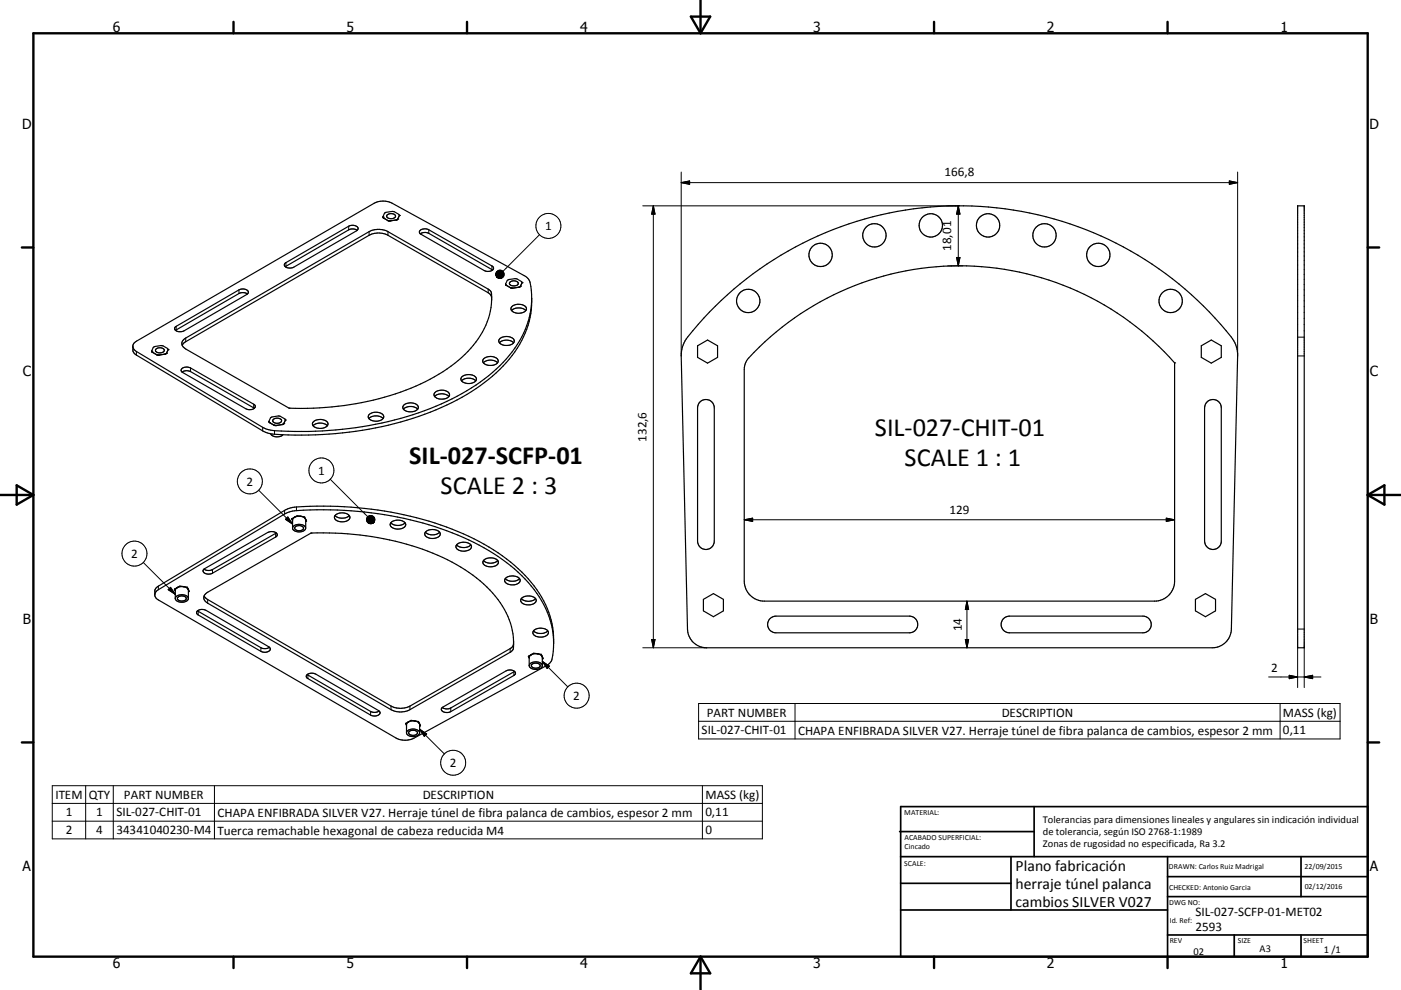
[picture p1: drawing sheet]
<svg xmlns="http://www.w3.org/2000/svg" width="420mm" height="297mm" viewBox="0 0 420 297" stroke-linecap="round" stroke-linejoin="round" font-family="sans-serif">
<g fill="none" stroke="#000" stroke-width=".36">
<path d="M85.4 79.1l19.1-11.2a2 2 0 0 1 2.9 .7l-.5 .6-18.8 10.9a1.99 1.99 0 0 1-2.9-.7zM107.1 69.1a2.51 2.51 0 0 0-2.6-.1l-19 11M114.8 65.2l.1 .2M114.8 65.2l.5-1.2 .4-.3a3.4 3.4 0 0 1 4 .8l-.5 1.2M114.9 65.4l1.4 .8M116.1 64.4a1.55 1.55 0 0 1 2.5 .6 1.63 1.63 0 0 1-2.7-.1zM116.3 66.2l.6 .1M118.8 66l-1.9 .3M119.2 65.7l-.4 .3M125.9 69.1a2.42 2.42 0 0 1 2.7-.2l18.9 10.9a.79 .79 0 0 1 .4 .9 .79 .79 0 0 1-.8 .6l-.9 .1-1-.2-19-10.9-.4-.5zM126 70.2a2.61 2.61 0 0 1 2.6-.2l19.1 11M389 61.8h2v132.5h-2z"/>
<path d="M52.5 98.2l19.1-11.2a2.01 2.01 0 0 1 2.9 .7l-.5 .6-18.8 10.9a1.94 1.94 0 0 1-2.8-.7zM74.2 88.2a2.54 2.54 0 0 0-2.6-.1l-19 11M147.4 90l-.2-1.3-.8-.9-30.1-17.2a6.1 6.1 0 0 0-5.6 0l-55.3 32.1-.8 .9M151.6 85.2l.5-1.1 .4-.2a3.4 3.4 0 0 1 4 .7l-.5 1.3M151.6 85.2l.1 .4M151.6 85.2h.1M151.7 85.6l1.4 .8M151.7 85.6h.1M152.8 84.7a1.51 1.51 0 0 1 2.6 .4 1.63 1.63 0 0 1-2.7 0zM153.1 86.4h.6M153.1 86.4l.6 .1M153.4 93.2a3.3 3.3 0 0 1 4.2 0"/>
<path d="M153.4 92a3 3 0 0 1 4.4 .5 2.17 2.17 0 0 1-2.9 1.4 1.35 1.35 0 0 1-1.3-.5 1.35 1.35 0 0 1-.2-1.4zM153.7 86.4v.1M155.6 86.2l-1.9 .2M155.6 86.2l-1.9 .3M156 85.9l-.4 .3M159.4 90.6a29.4 29.4 0 0 1-10.6 20.1 72.4 72.4 0 0 1-32.4 15.8 114.8 114.8 0 0 1-35.2 2.6l-2.5-.9-37.8-22.8-.8-.6-.3-.8M159.4 89.5v1.1M212.7 93.6a103.9 103.9 0 0 1 157.2 8.7l1 2.5 .2 2-1.9 81.9a5.7 5.7 0 0 1-5.8 5.6h-151.5a5.7 5.7 0 0 1-5.8-5.6l-1.9-81.9a8.7 8.7 0 0 1 1.9-5.6zM40.4 102.7l71.8-41.7a5.9 5.9 0 0 1 5.3-.1l39.6 21.8a3.4 3.4 0 0 1 2 3.2 27.6 27.6 0 0 1-8.3 23.9 65.3 65.3 0 0 1-28.8 16.3 110.9 110.9 0 0 1-41.3 3.9l-2-.7-37.8-22.8-.7-.6-.4-.9a2.23 2.23 0 0 1 .4-2zM45.5 105.5l.1 .1M45.5 105.5l.5-1.3 .4-.2a3.4 3.4 0 0 1 3.9 .7l-.4 1.3M45.6 105.6l1.4 .8"/>
<path d="M46.8 104.7a1.53 1.53 0 0 1 2.5 .5 1.53 1.53 0 0 1-2.7-.2zM47 106.4l.6 .1M47 106.4v.1M47 106.5h.6M49.5 106.2l-1.9 .3M49.5 106.2v.1M49.5 106.3l-1.9 .2M49.9 106l-.4 .2M49.9 106l-.4 .3M54.6 111.6a2.43 2.43 0 0 1 2.5-.1l19.2 11M54.7 110.5a2.56 2.56 0 0 1 2.4-.1l19 10.9a.79 .79 0 0 1 .4 .9 .79 .79 0 0 1-.8 .6l-.9 .1-1.1-.3-18.9-10.8a.7 .7 0 0 1-.5-.6 .7 .7 0 0 1 .4-.7zM55.1 101.9l55.6-32.4a6.1 6.1 0 0 1 5.6 0l30.8 17.8a14.8 14.8 0 0 1-.6 8.2 32.2 32.2 0 0 1-14.9 16.8 81.8 81.8 0 0 1-43.1 10.2h-1.8l-31-17.8a1.71 1.71 0 0 1-.6-2.8z"/>
<path d="M130.3 119a3.2 3.2 0 0 1 4.3 0M130.4 117.8a2.94 2.94 0 0 1 4.4 .5 2.17 2.17 0 0 1-3 1.4 1.33 1.33 0 0 1-1.3-.5 1.33 1.33 0 0 1-.1-1.4zM138.4 114.3a3.3 3.3 0 0 1 4.2 0M138.4 113.1a3 3 0 0 1 4.4 .5 2.32 2.32 0 0 1-3.2 1.3 1.2 1.2 0 0 1-1.2-.5 1.2 1.2 0 0 1 0-1.3zM144.9 108.8a3.2 3.2 0 0 1 4.3 0M144.9 107.7a2.97 2.97 0 0 1 4.5 .5 2.17 2.17 0 0 1-3 1.4 1.36 1.36 0 0 1-1.5-1.9zM149.7 102.8a3.2 3.2 0 0 1 4.3 0M149.9 101.5a3 3 0 0 1 4.3 .7 2.18 2.18 0 0 1-3 1.4 1.36 1.36 0 0 1-1.4-1.9zM209.1 103.7l3-1.7 3 1.7v3.5l-3 1.7-3-1.7zM226 105.7a86 86 0 0 1 126.2 3.2v65.5a6 6 0 0 1-6 5.9h-117a6 6 0 0 1-6.1-5.9v-63.6l.3-1.6 .4-1zM360.2 103.7l3-1.7 3 1.7v3.5l-3 1.7-3-1.7zM80.6 126.4l.5-1.1 .4-.2a3.3 3.3 0 0 1 4 .7l-.4 1.3"/>
<path d="M80.6 126.4l.1 .2M80.6 126.4h.1M80.7 126.6l.1 .2M80.8 126.8l1.4 .8M81.2 130.2a2.57 2.57 0 0 0 3.6 .2M82 125.8a1.54 1.54 0 0 1 2.4 .5 1.52 1.52 0 0 1-2.6-.2zM82.2 127.6l.6 .1M84.6 127.4l-1.8 .3M85.1 127.1l-.5 .3M93.9 127.7a3.2 3.2 0 0 1 4.2 0M93.9 126.6a2.97 2.97 0 0 1 4.4 .5 2.34 2.34 0 0 1-3.2 1.3 1.21 1.21 0 0 1-1.2-.5 1.21 1.21 0 0 1 0-1.3zM110.6 125.6a3.3 3.3 0 0 1 4.3 0"/>
<path d="M110.6 124.4a3 3 0 0 1 4.4 .5 2.3 2.3 0 0 1-3.2 1.3 1.2 1.2 0 0 1-1.2-.5 1.2 1.2 0 0 1 0-1.3zM120.9 122.8a3.2 3.2 0 0 1 4.3 0M121 121.6a2.97 2.97 0 0 1 4.4 .5 2.2 2.2 0 0 1-2.9 1.4 1.36 1.36 0 0 1-1.3-.5 1.36 1.36 0 0 1-.2-1.4zM209.8 120.7a2.5 2.5 0 0 1 2.8-.7 2.5 2.5 0 0 1 1.5 2.4v39.9a2.5 2.5 0 0 1-2.5 2.6 2.5 2.5 0 0 1-2.5-2.6v-39.9l.3-1.1zM362.1 120.4a2.49 2.49 0 0 1 2.6-.3 2.49 2.49 0 0 1 1.5 2.3v39.9a2.5 2.5 0 0 1-2.6 2.6 2.5 2.5 0 0 1-2.5-2.6v-39.9l.3-1.1zM82.8 159.9l-19.1 11a2.51 2.51 0 0 1-2.5-.2M87.6 155.6l.1 .5M87.7 156.2l-.3-.5 1.7-1 2.2 .4 .6 1.2-.2 .2M88.1 155.3l-.4 .5v2.8a2.38 2.38 0 0 0 3.9 0 2.22 2.22 0 0 0-3.3-1l-.6 .7M88.3 155.2l-.2 .1M88.5 158.1a1.62 1.62 0 0 1 2.5 .4 1.52 1.52 0 0 1-2.7-.1zM88.5 155l-.2 .2"/>
<path d="M89.9 154.8l.3 .1M90.2 154.9h.2M90.2 154.9l.9 .3 .5 .5M90.2 154.9h-1l-.9 .3M91.4 155.4l.2 .3M91.6 155.7v.1M91.6 155.8l.1 .1M91.6 155.9l.1 2.6M91.8 156l-.1 .2M100.4 154.7a3.3 3.3 0 0 0 4.3 0M100.6 154.5a3.1 3.1 0 0 1 4.3 .5 2.09 2.09 0 0 1-2.8 1.5 1.4 1.4 0 0 1-1.6-1.9zM117.2 156.8a3 3 0 0 1 4.4 .4 2.13 2.13 0 0 1-2.8 1.5 1.42 1.42 0 0 1-1.6-1.9z"/>
<path d="M117.2 156.9a3.3 3.3 0 0 0 4.2 0M127.5 159.7a3.3 3.3 0 0 0 4.3 0M127.5 159.6a3 3 0 0 1 4.5 .4 2.13 2.13 0 0 1-2.9 1.5 1.41 1.41 0 0 1-1.6-1.9zM46.4 178.3l.3-.7 .8-.7 37.8-22.7 1.9-.8a105.5 105.5 0 0 1 54.9 9.3 46.5 46.5 0 0 1 20.9 18.7 24.5 24.5 0 0 1 3 11.6M46.8 176.4l38.5-23.3 1.9-.7a105.8 105.8 0 0 1 54.9 9.2 46.9 46.9 0 0 1 20.9 18.7 25.3 25.3 0 0 1 2.3 18.1l-1.6 1.4-39.6 21.7a6 6 0 0 1-5.4-.1l-71.2-41.4-.8-.6a2.28 2.28 0 0 1-.3-2zM52.4 176.7l.2 .5M52.6 177.3l-.3-.5 1.6-1 2.3 .4 .5 1.3-.2 .1M53.1 176.3l-.5 .6v2.7a2.36 2.36 0 0 0 3.9 .1 2.22 2.22 0 0 0-3.4-1l-.5 .8M53.1 176.3l-.2 .1M53.3 179.2a1.63 1.63 0 0 1 2.5 .4 1.51 1.51 0 0 1-2.6-.1zM53.3 176.2l-.2 .1M54.8 176h.2"/>
<path d="M55 176h.3M55 176l.9 .3 .5 .5M55 176h-1l-.9 .3M56.4 176.7v.1M56.4 176.8l.1 .2M56.4 176.8l.1 2.8M56.6 177.1l-.1 .3M61.2 170.7l19.1-11a1.97 1.97 0 0 1 2.8 .8l-.5 .6-18.9 10.9a1.97 1.97 0 0 1-2.8-.8zM61.2 178.8l1.1 1.1 54.9 31.9a6.3 6.3 0 0 0 5.7 0l30-17.2 .8-.6 .2-.7M61.7 178.1l31.5-18.2a85 85 0 0 1 43.6 9.5 34.1 34.1 0 0 1 15.9 16.5 17.6 17.6 0 0 1 1.1 9l-.9 .8-30 17.2a6.1 6.1 0 0 1-5.7 0l-54.9-31.9a1.67 1.67 0 0 1-.6-2.9zM136.9 163.5a3 3 0 0 1 4.4 .3 2.13 2.13 0 0 1-2.8 1.5 1.41 1.41 0 0 1-1.6-1.8zM136.9 163.5a3.3 3.3 0 0 0 4.3 0"/>
<path d="M144.9 168.2a3.2 3.2 0 0 0 4.3 0M145.2 168a2.98 2.98 0 0 1 4.2 .5 2.06 2.06 0 0 1-2.8 1.5 1.39 1.39 0 0 1-1.6-1.8zM151.5 173.6a3.3 3.3 0 0 0 4.3 0M151.7 173.4a3.1 3.1 0 0 1 4.2 .5 2.13 2.13 0 0 1-2.8 1.5 1.4 1.4 0 0 1-1.6-1.8zM156.3 179.6a3.2 3.2 0 0 0 4.3 0M156.5 179.4a3 3 0 0 1 4.2 .5 2.1 2.1 0 0 1-2.8 1.5 1.39 1.39 0 0 1-1.6-1.8zM210.9 179.8l3-1.7 3 1.7v3.5l-3 1.7-3-1.7zM358.4 179.8l3-1.7 3 1.7v3.5l-3 1.7-3-1.7zM59.1 183.3a2.45 2.45 0 0 1 2.7-.2l18.8 10.9a.8 .8 0 0 1 .4 1 .8 .8 0 0 1-.8 .6l-.9 .1-1.1-.3-18.8-10.9-.4-.5zM59.2 183.3l19 11a2.51 2.51 0 0 0 2.6-.1M154 192.5l-.1 .8M158.5 196.8l.2 .6"/>
<path d="M158.7 197.5l-.3-.6 1.6-.9 2.3 .3 .6 1.3-.3 .1M158.7 199.6a2.37 2.37 0 0 1 3.9 0M159.2 196.5l-.5 .6v2.7a2.41 2.41 0 0 0 3.9 0l-.1-2.8M159.2 196.5h-.2M159.4 199.3a1.61 1.61 0 0 1 2.6 .5 1.55 1.55 0 0 1-2.7-.2zM159.4 196.3l-.2 .2M160 189.2a3 3 0 0 1 4.4 .4 2.13 2.13 0 0 1-2.8 1.5 1.4 1.4 0 0 1-1.6-1.9zM160 189.3a3.3 3.3 0 0 0 4.2 0M160.9 196.1h.3M161.2 196.1l.2 .1M161.2 196.1l.8 .4 .5 .5M161.2 196.1h-1.1l-.9 .4"/>
<path d="M162.4 196.6l.1 .4M162.5 197l.1 .1M162.7 197.3l-.1 .2M230.9 185.5l.7-.4 1-.3h40a2.5 2.5 0 0 1 2.5 2.5 2.5 2.5 0 0 1-2.5 2.5h-40a2.5 2.5 0 0 1-2.3-1.5 2.5 2.5 0 0 1 .6-2.8zM300.7 185.8l.9-.7 1-.3h40.1a2.5 2.5 0 0 1 2.5 2.5 2.5 2.5 0 0 1-2.5 2.5h-40.1a2.51 2.51 0 0 1-2.2-1.4 2.51 2.51 0 0 1 .3-2.6zM92 202.4a2.46 2.46 0 0 1 2.7-.2l18.8 11a.8 .8 0 0 1 .4 .9 .8 .8 0 0 1-.8 .6l-.9 .1-1.1-.3-19-11-.3-.5zM92.1 202.4l19 11a2.51 2.51 0 0 0 2.5-.1M121.7 217l.2 .5M121.9 217.6l-.3-.5 1.7-1 2.2 .4 .6 1.3-.3 .1M122.3 216.7l-.4 .7v2.5a2.35 2.35 0 0 0 3.9 0 2.08 2.08 0 0 0-3.1-1l-.5 .3-.3 .5M122.5 216.6l-.2 .1M122.6 219.5a1.65 1.65 0 0 1 2.6 .4 1.54 1.54 0 0 1-2.7-.1z"/>
<path d="M122.6 216.5l-.1 .1M124.1 216.2l.2 .1M124.3 216.3h.3M124.3 216.3a1.41 1.41 0 0 1 1.5 1.1v2.4M124.3 216.3h-1l-.8 .3M125.6 216.8l.3 .5M125.9 217.5l-.1 .1M132.6 212.2l19.1-10.9a1.94 1.94 0 0 1 2.8 .7l-.4 .6-19 10.9a1.95 1.95 0 0 1-2.8-.7zM154.3 201.4l-19.2 11a2.51 2.51 0 0 1-2.5-.1"/>
<circle cx="246" cy="76.5" r="3.5"/>
<circle cx="262.2" cy="70.6" r="3.5"/>
<circle cx="279.1" cy="67.6" r="3.5"/>
<circle cx="296.2" cy="67.6" r="3.5"/>
<circle cx="313.2" cy="70.6" r="3.5"/>
<circle cx="329.3" cy="76.5" r="3.5"/>
<circle cx="224.3" cy="90.3" r="3.5"/>
<circle cx="351" cy="90.3" r="3.5"/>
</g>
<g fill="none" stroke="#000" stroke-width=".3">
<path d="M204.2 54.8h166.9M204.2 54.8l2.6-.5v1zM204.2 51.6v55.2M368.6 54.3l2.5 .5-2.5 .5zM371.1 51.6v55.2M85.7 78.8v1.1M104.5 67.9v1.1M110.7 69.5v1.1M116.3 69.5v1.1M128.6 68.9v1.1M147.5 79.8v1.1M161.8 70.4l-11 11"/>
<path d="M192.7 61.8h95M195.9 61.8l.5 2.4h-1zM195.9 61.8v132.5M284.1 79.8h4.5M286.8 77.2h1l-.5 2.6zM287.3 61.8v18M287.3 61.8l.5 2.4h-1zM52.8 97.9v1.1M71.6 87v1.1M146.4 86.7v1.1M147.4 88v1.1M40.9 105.4v1.1"/>
<path d="M55.7 101.4v1.1M57.1 110.4v1.1M389 101.2h2M389 106.8h2M76.1 121.3v1.1M78.7 128.2v1.1M82.3 129.2v1.1M77.5 147.1l10.2 10.1M85.3 153.1v1.1M85.6 155.8l.7-.7 1.4 2.1zM87.5 155.6l.1 .1M88.9 152.1v1.1"/>
<path d="M91.8 156.1l-.1 .1M99 143.8l11.2 11.2M223.1 155.9h129.1M223.1 155.9l2.5-.4v.9zM349.7 155.5l2.5 .4-2.5 .5zM43 168.7l9.6 9.6M47.5 175.9v1M50.4 176.9l.7-.7 1.5 2.1zM52.4 176.7v.1M56.6 177.2l-.1 .1M62.3 179.9v1.1M63.7 170.9v1.1"/>
<path d="M82.6 160v1.1M59.4 183.4v1.1M78.2 194.3v1.1M152.9 194.6v1.1M153.9 193.3v1.1M158.5 196.8v.1M162.6 198.4l7.6 7.7M162.6 198.4l2.1 1.5-.7 .6zM162.8 197.4l-.2 .1M192.7 194.3h19.2M195.4 191.9h1l-.5 2.4zM289.4 191.9h1l-.5 2.4z"/>
<path d="M289.9 180.3v14M289.9 180.3l.5 2.6h-1zM389 188.7h2M389 194.3v12M391 194.3v12M92.3 202.5v1.1M111.1 213.4v1.1M117.2 211.8v1.1M121.7 217l.1 .1M122.9 211.8v1.1M125.8 218.8l7.4 7.4M125.8 218.8l2.1 1.4-.7 .7z"/>
<path d="M126 217.5l-.2 .1M135.1 212.4v1.1M154.1 201.6v1M209.4 211.1h192.4v10.6h-192.4zM209.4 216.4h192.4M238.4 211.1v10.6M380.4 203.1h15.6M383.8 211.1v10.6M386.5 202.6l2.5 .5-2.5 .5zM391 203.1l2.5-.5v1zM15.7 235.7h212.9v16h-212.9zM25.7 235.7v16"/>
<path d="M34 235.7v16M64.3 235.7v16M210.6 235.7v16M15.7 241h212.9M15.7 246.4h212.9"/>
<circle cx="164.4" cy="67.8" r="3.8"/>
<circle cx="74.9" cy="144.4" r="3.7"/>
<circle cx="96.4" cy="141.1" r="3.8"/>
<circle cx="40.3" cy="166.1" r="3.7"/>
<circle cx="172.9" cy="208.7" r="3.7"/>
<circle cx="135.9" cy="228.8" r="3.7"/>
</g>
<g fill="#000">
<circle cx="114.8" cy="65.1" r=".18"/>
<circle cx="114.9" cy="65.4" r=".18"/>
<circle cx="116.3" cy="66.2" r=".18"/>
<circle cx="116.9" cy="66.3" r=".18"/>
<circle cx="118.8" cy="66" r=".18"/>
<circle cx="119.2" cy="65.7" r=".18"/>
<circle cx="119.7" cy="64.6" r=".18"/>
<circle cx="153.1" cy="86.4" r=".18"/>
<circle cx="155.6" cy="86.2" r=".18"/>
<circle cx="156" cy="85.9" r=".18"/>
<circle cx="156.5" cy="84.8" r=".18"/>
<circle cx="45.5" cy="105.3" r=".18"/>
<circle cx="45.6" cy="105.6" r=".18"/>
<circle cx="47.6" cy="106.5" r=".18"/>
<circle cx="49.9" cy="106" r=".18"/>
<circle cx="50.4" cy="104.9" r=".18"/>
<circle cx="352.2" cy="108.9" r=".18"/>
<circle cx="80.8" cy="126.8" r=".18"/>
<circle cx="82.2" cy="127.6" r=".18"/>
<circle cx="82.8" cy="127.7" r=".18"/>
<circle cx="84.6" cy="127.4" r=".18"/>
<circle cx="85.1" cy="127.1" r=".18"/>
<circle cx="85.6" cy="126" r=".18"/>
<circle cx="86.7" cy="122.5" r=".18"/>
<circle cx="93.2" cy="159.9" r=".18"/>
</g>
<g fill="none" stroke="#000" stroke-width=".71">
<path d="M10 10h400v277h-400zM70 6.6v3.4M140 6.6v3.4M207.1 5h5.8l-2.9 5zM210 0v10M280 6.6v3.4M350 6.6v3.4M6.6 74.2h3.4M410 74.2h3.5M0 148.5h10M5 145.6l5 2.9-5 2.9zM410 148.5h10.1"/>
<path d="M410 148.5l5.1-2.9v5.8zM6.6 222.7h3.4M410 222.7h3.5M70 287v3.4M140 287v3.4M210 287v10M210 287l2.9 5h-5.8zM280 287v3.4M350 287v3.4"/>
</g>
<g fill="none" stroke="#000" stroke-width=".51">
<path d="M269.7 249.5h40.3M270 242h140v45h-140zM270 257h140M303.1 257v16M310 242v15M350 257v30M390.1 257v12M270 265h33.1M270 273h80M350 269h60M350 263h60M350 280.5h60"/>
<path d="M370 280.5v6.5M390.1 280.5v6.5"/>
</g>
<g fill="#000" stroke="#000" stroke-width=".3">
<path d="M204.2 54.8l2.6-.5v1zM368.6 54.3l2.5 .5-2.5 .5zM195.9 61.8l.5 2.4h-1zM286.8 77.2h1l-.5 2.6zM287.3 61.8l.5 2.4h-1zM149 83.2l.5 .3zM149 83.2l.7 .3zM149 83.2l1 .3zM149 83.2l1.3 .3zM149 83.2l1.5 .2-.2 .1zM149 83.2h1.7l-.2 .2zM149 83.2l1.9-.2-.2 .2z"/>
<path d="M149 83.2l2.1-.4-.2 .2zM149 83.2l2.1-.7v.3zM149 83.2l2.1-1v.3zM149 83.2l2.1-1.2v.2zM149 83.2l2-1.5 .1 .3zM149 83.2l1.9-1.7 .1 .2zM150.7 81.3l.2 .2-1.9 1.7zM150.5 81.2l.2 .1-1.7 1.9zM150.2 81.1l.3 .1-1.5 2zM149.9 81l.3 .1-1.2 2.1zM149.7 81.1l.2-.1-.9 2.2zM149.4 81.1h.3l-.7 2.1z"/>
<path d="M149.2 81.3l.2-.2-.4 2.1zM149 81.5l.2-.2-.2 1.9zM149 81.5v1.7l-.2-1.5zM148.8 81.7l.2 1.5zM148.7 81.9l.3 1.3zM148.7 82.2l.3 1zM148.7 82.5l.3 .7zM148.7 82.7l.3 .5zM148.9 83l.1 .2zM85.6 155.8l.7-.7 1.4 2.1zM112.3 156.3l-.3 .5zM112.4 156.1l-.4 .7z"/>
<path d="M112.4 155.8l-.4 1zM112.3 155.5l-.3 1.3zM112.2 155.3l.1 .2-.3 1.3zM112.1 155l.1 .3-.2 1.5zM111.8 154.9l.3 .1-.1 1.8zM111.6 154.7l.2 .2 .2 1.9zM111.4 154.7h.2l.4 2.1zM111.1 154.6l.3 .1 .6 2.1zM110.8 154.7l.3-.1 .9 2.2zM110.6 154.8l.2-.1 1.2 2.1zM110.3 154.9l.3-.1 1.4 2zM110.1 155.1l.2-.2 1.7 1.9z"/>
<path d="M110.1 155.1l1.9 1.7-2-1.5zM110 155.3l2 1.5-2.1-1.2zM109.9 155.6l2.1 1.2-2.1-.9zM109.9 155.9l2.1 .9-2.1-.7zM109.9 156.1l2.1 .7-2-.4zM110 156.4l2 .4-1.9-.2zM110.1 156.6l1.9 .2h-1.7zM110.3 156.8h1.7l-1.5 .2zM110.5 157l1.5-.2zM110.8 157.1l1.2-.3zM111 157.1l1-.3zM111.3 157.1l.7-.3z"/>
<path d="M111.6 157.1l.4-.3zM111.8 157l.2-.2zM223.1 155.9l2.5-.4v.9zM349.7 155.5l2.5 .4-2.5 .5zM50.4 176.9l.7-.7 1.5 2.1zM162.6 198.4l2.1 1.5-.7 .6zM195.4 191.9h1l-.5 2.4zM289.4 191.9h1l-.5 2.4zM289.9 180.3l.5 2.6h-1zM386.5 202.6l2.5 .5-2.5 .5zM391 203.1l2.5-.5v1zM125.8 218.8l2.1 1.4-.7 .7z"/>
</g>
<g font-size="7.9">
<text x="262.3" y="130.9">SIL-027-CHIT-01</text>
<text x="122.7" y="139.1">SIL-027-SCFP-01</text>
<text x="271.2" y="139.9">SCALE 1 : 1</text>
<text x="132.1" y="148.1">SCALE 2 : 3</text>
</g>
<g font-size="4.7">
<text x="304.5" y="261.2">Plano fabricación</text>
<text x="304.5" y="266.6">herraje túnel palanca</text>
<text x="304.5" y="272">cambios SILVER V027</text>
</g>
<g font-size="4.2">
<text x="33.9" y="9.6">6</text>
<text x="103.9" y="9.6">5</text>
<text x="173.9" y="9.6">4</text>
<text x="243.8" y="9.6">3</text>
<text x="313.9" y="9.6">2</text>
<text x="383.9" y="9.6">1</text>
<text x="6.7" y="38.7">D</text>
<text x="410.5" y="38.7">D</text>
<text x="6.9" y="112.9">C</text>
<text x="410.7" y="112.9">C</text>
<text x="6.9" y="187.1">B</text>
<text x="410.7" y="187.1">B</text>
<text x="6.8" y="261.4">A</text>
<text x="410.7" y="261.4">A</text>
<text x="33.9" y="290.4">6</text>
<text x="103.9" y="290.4">5</text>
<text x="173.9" y="290.4">4</text>
<text x="243.8" y="290.4">3</text>
<text x="313.9" y="290.4">2</text>
<text x="383.9" y="290.4">1</text>
</g>
<g font-size="3.9">
<text x="283.1" y="52.7">166,8</text>
<text x="163.4" y="69">1</text>
<text x="285.2" y="75.3" transform="rotate(-90 285.2 75.3)">18,01</text>
<text x="193.8" y="132.6" transform="rotate(-90 193.8 132.6)">132,6</text>
<text x="95.4" y="142.4">1</text>
<text x="73.9" y="145.7">2</text>
<text x="284.6" y="154.3">129</text>
<text x="39.3" y="167.4">2</text>
<text x="288.4" y="189.3" transform="rotate(-90 288.4 189.3)">14</text>
<text x="381.1" y="201.6">2</text>
<text x="171.9" y="210">2</text>
<text x="211.9" y="215">PART NUMBER</text>
<text x="300.3" y="215">DESCRIPTION</text>
<text x="384.6" y="215.1">MASS (kg)</text>
<text x="210.3" y="220.3">SIL-027-CHIT-01</text>
<text x="239.3" y="220.4">CHAPA ENFIBRADA SILVER V27. Herraje túnel de fibra palanca de cambios, espesor 2 mm</text>
<text x="384.6" y="220.3">0,11</text>
<text x="134.9" y="230.1">2</text>
<text x="16.6" y="239.6">ITEM</text>
<text x="26.6" y="239.6">QTY</text>
<text x="37.2" y="239.6">PART NUMBER</text>
<text x="126.7" y="239.6">DESCRIPTION</text>
<text x="211.5" y="239.8">MASS (kg)</text>
<text x="19.7" y="244.9">1</text>
<text x="28.9" y="244.9">1</text>
<text x="34.9" y="244.9">SIL-027-CHIT-01</text>
<text x="65.2" y="245">CHAPA ENFIBRADA SILVER V27. Herraje túnel de fibra palanca de cambios, espesor 2 mm</text>
<text x="211.5" y="244.9">0,11</text>
<text x="19.7" y="250.3">2</text>
<text x="28.9" y="250.3">4</text>
<text x="34.9" y="250.3">34341040230-M4</text>
<text x="65.2" y="250.4">Tuerca remachable hexagonal de cabeza reducida M4</text>
<text x="211.5" y="250.3">0</text>
<text x="358.4" y="274.9">SIL-027-SCFP-01-MET02</text>
<text x="358.4" y="279.4">2593</text>
</g>
<g font-size="3.1">
<text x="312.7" y="246.8">Tolerancias para dimensiones lineales y angulares sin indicación individual</text>
<text x="312.7" y="250.4">de tolerancia, según ISO 2768-1:1989</text>
<text x="312.7" y="254">Zonas de rugosidad no especificada, Ra 3.2</text>
<text x="357.8" y="286.5">02</text>
<text x="377.6" y="285.6">A3</text>
<text x="396.9" y="285.9">1 /1</text>
</g>
<g font-size="2.4">
<text x="271.1" y="244.4">MATERIAL:</text>
<text x="271.2" y="252">ACABADO SUPERFICIAL:</text>
<text x="271.2" y="254.7">Cincado</text>
<text x="271.1" y="259.7">SCALE:</text>
<text x="350.4" y="260.8">DRAWN: Carlos Ruiz Madrigal</text>
<text x="391.1" y="260.6">22/09/2015</text>
<text x="350.5" y="267">CHECKED: Antonio Garcia</text>
<text x="391.2" y="266.7">02/12/2016</text>
<text x="350.5" y="271.4">DWG NO:</text>
<text x="350.7" y="276.9">Id. Ref:</text>
<text x="350.7" y="282.8">REV</text>
<text x="371.1" y="282.9">SIZE</text>
<text x="390.8" y="283">SHEET</text>
</g>
</svg>
